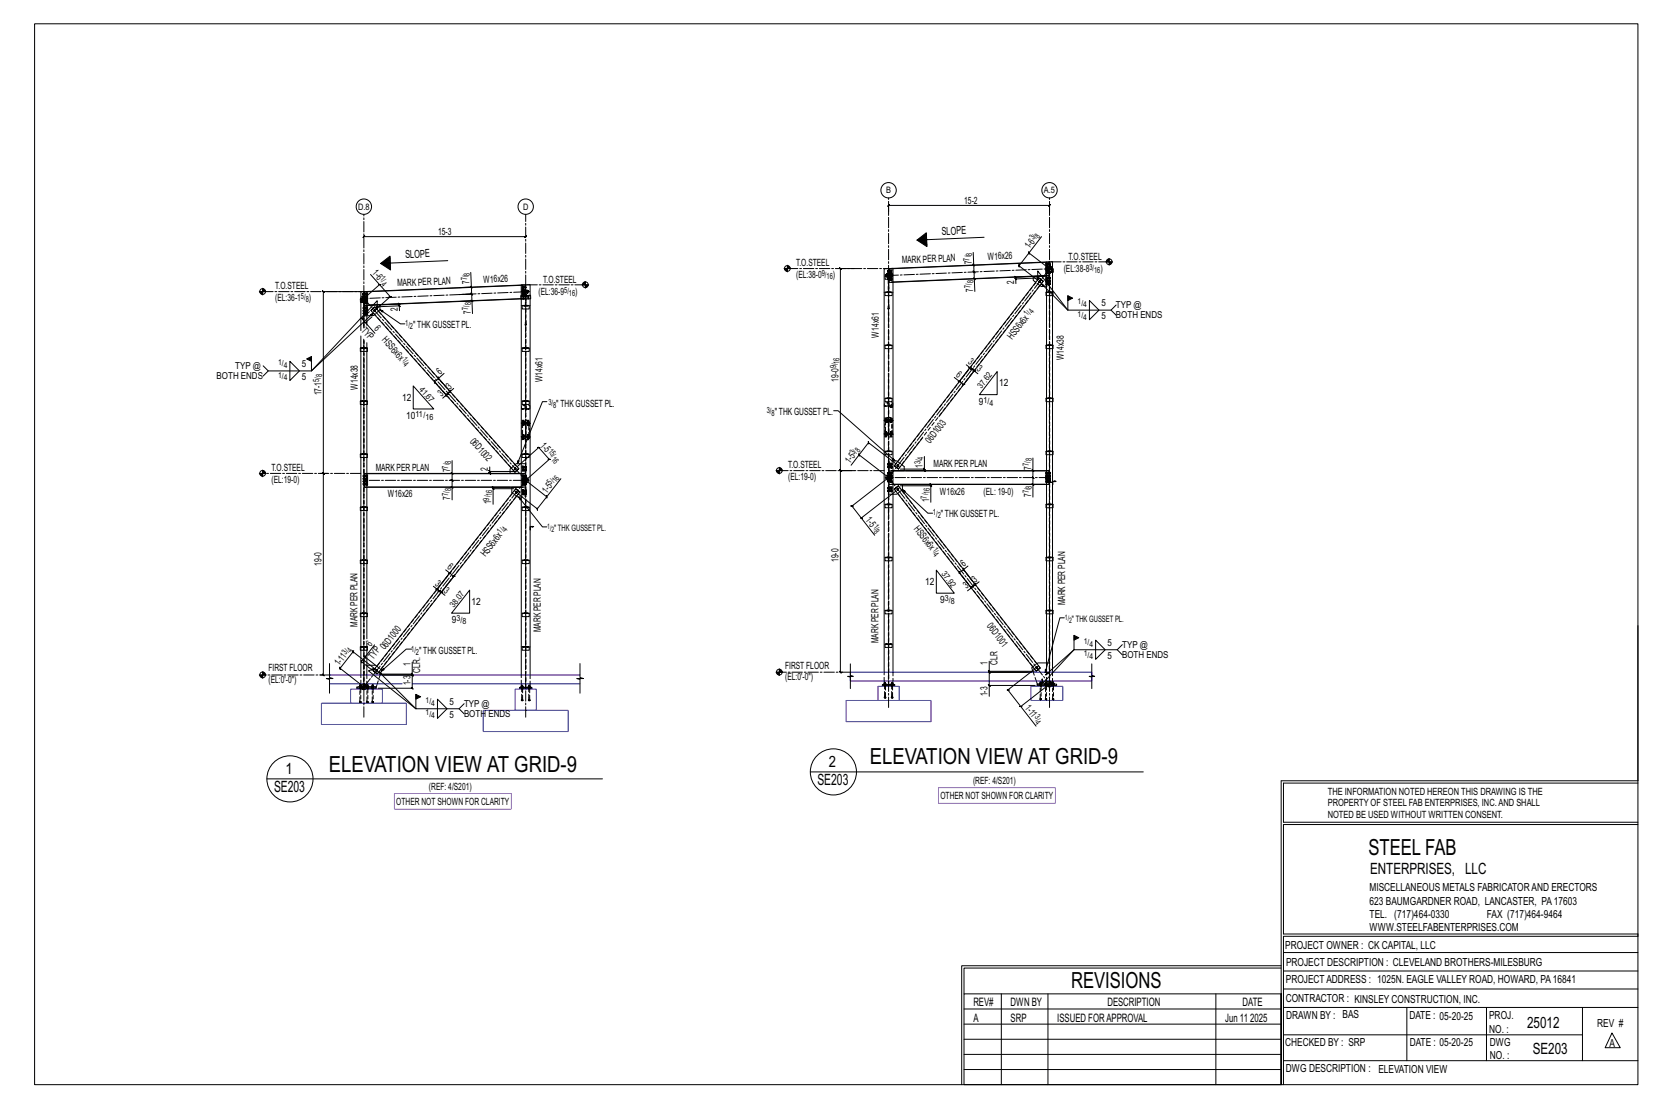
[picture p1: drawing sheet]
<svg xmlns="http://www.w3.org/2000/svg" width="914mm" height="610mm" viewBox="0 0 914 610" stroke-linecap="round" stroke-linejoin="round" font-family="sans-serif">
<g fill="none" stroke="#000" stroke-width=".55">
<path d="M19 13h883v584h-883zM489 118v-5v1l1-1h-1h89l-1 1 1-1v5M200 130v1l1-1zM200 130h89v1l1-1h-1M506 132l4-3-4 3 4 3zM510 129l-5 3 5 3M510 129l-4 3 4 3M510 130l-4 2 4 2M510 130l-3 2 3 2M510 131l-3 1 3 1M510 131l-2 1 2 1M510 132h-2h2h-1h1"/>
<path d="M510 132h.1M536 139v7v-1l1 1h-1v4v-1l1 1-1-1 1 1h-1v4v-1l1 1h-1l1 7M542 131l-37 1 5-4v8l-5-4M566 139l1 1zM566 139l-5 7v1v-1l10 8M573 130l-7 9 12 9M145 159l1 2M145 160v1M145 159v3M145 159l1 1M204 151l5 6-8 7M208 157h2z"/>
<path d="M209 157l6 6h-1h2h-1l-8 8M215 141l-5 4 5 3M215 142l-5 3 5 3M215 142l-4 3 4 3M215 143l-4 2 4 2M215 143l-3 2 3 1M215 144l-3 1 3 1M215 144l-2 1 2 1M215 144l-2 1h2h-1h1M215 145h.1M246 144l-36 1 5-4v8l-5-4M259 158l1 1z"/>
<path d="M259 150l1 8h-7M260 158v4l-1-1 1 1h-7h7l-1-1 1 1v4M287 157l-86 4M287 157l-85 4M320 157h4M322 155l-1 2M322 156v1M322 156l-1 1M322 155v4M323 157h-1M323 157l-1 1M324 157l-2 1"/>
<path d="M324 157l-1 1M432 148h3M432 148l1 1M433 148v1M433 148h.1M433 148h1M433 147l2 1M433 147l1 1M433 146l2 2M433 146v4M434 146l1 2M470 148h-7l-1-1 1 1v111h-1l1 1v-1h7"/>
<path d="M487 152h4zM488 152h.1M490 152h.1M491 152h-1M491 152v2h-4v-2M492 155l84-3h-7v2l1 1M559 153l1 1zM568 152l-9 1v-1l1 1h-1v1M571 153l-12 1v2M571 154v-5l17 22-15-15M572 155h1zM572 153l2 2z"/>
<path d="M573 157v1h3M576 148h4zM576 148v2h1M576 148h4M576 145v6M576 153v4M576 152l-84 3M576 144l-84 4M576 150v11M576 146h.1M576 147h.1M576 153h.1"/>
<path d="M576 155h.1M576 156h.1M576 149h.1M576 148l1 2M576 148l2 2M577 148v1zM577 149v1v-1M577 148l1 1M577 148h1M578 147l1 1M578 148h.1M578 146v4"/>
<path d="M578 146l1 2M579 148v1zM579 149v1v-1M579 150h-2M579 148v-4h-3v4M579 150v11M580 148v2h-1M609 144h3M610 143l-1 1M611 143l-1 1M611 143l-2 1M611 144h-1"/>
<path d="M611 142v4M611 144v1M612 144l-1 1M612 144l-1 2M612 145l-1 1M143 161h3M143 161l1 1M143 161l2 1M144 161h1M198 165h4zM198 165v2l1-1M198 164h4"/>
<path d="M199 166v16M199 165l1 1M199 164l1 2M199 165v1zM199 161h-21l-1-1 1 1v100l-1-1 1 1h2M199 166h.1M200 164v1M200 165h.1M200 163l2 1M200 163l1 1M200 164h1M200 163v3"/>
<path d="M200 178h2zM201 163l1 1M201 165v1zM201 166h-2M201 165h.1M201 166h.1M202 165h.1M202 166h.1M202 164h.1M202 162h.1M202 170h.1M202 171h.1"/>
<path d="M202 173h.1M202 163v1M202 161v6M202 169v4M202 164v-3h-3v4M202 166v13M202 165v1h-1M203 172l-4 3h-1h2h-1l2 3M204 171l2-2zM204 171l2-2 80 89-3 2zM205 174l-4 4 5 6M206 171h.1"/>
<path d="M206 171h1zM206 173v1h-4M206 171h1M207 171h.1M207 169l13-1v3M208 170v-4l-37 38 34-32M208 171h.1M209 171l11 7h3M210 168l10-1h-1l1 1v-1v1M219 168l1 1zM253 166h7v7M259 165l1 1z"/>
<path d="M287 163h5zM287 163v2h1M287 164l-85 4M287 165l-85 3h7v3h-1M287 165v207M287 168h4zM287 168v2h4v-2M288 163v1zM288 164v1v-1M288 163h.1M289 163h.1M291 163v1z"/>
<path d="M291 164v1v-1M292 163v-6h-5v6M292 165v207M292 163v2h-4M487 161h4zM487 161v2h4v-2M576 161h4zM576 161v2h4v-2M576 163v27M579 163v27M588 163v8h24l2-3M600 165l5 6-5 5z"/>
<path d="M612 171l2 3M160 199l5 5-5 6zM171 196v8h-23l-3-3M198 192h4zM198 192v2h4v-2M199 185v7M199 194v27M202 189v3M202 194v27M287 192h4zM287 192v2h4v-2M487 190h4z"/>
<path d="M487 190v2h4v-2M576 190h4zM576 190v2h4v-2M576 192v27M579 192v27M148 204l-3 3M227 213l12 12h-12zM241 208l-2 2v1v-1l7 8M241 208v1zM244 206l-3 2 7 8M250 214l-2 2v-1v1l-1 1v-1v1v-1v1l-1 1v-1v1l-2 1M487 219h4z"/>
<path d="M487 219v2h4v-2M527 210h2zM532 201l2 1-1 1 2-1h-1l1 1h-1h2h-2h2h-1l1 1h1h-1l2 2M534 202l-6 8-3-2M536 204l-6 8h1h-1l-2-2M549 205v12h-10zM576 219h4zM576 219v2h4v-2M198 221h4zM198 221v2h4v-2M199 223v27M202 223v27"/>
<path d="M287 221h4zM287 221v2h4v-2M301 221h-2l-14 34M459 226h2l32 28M517 229l57-74-2-2-80 103M576 221v27M579 221v27M145 260l1 1M145 259l1 2M145 260v1M145 259v4M145 259l1 1"/>
<path d="M198 250h4zM198 250v2h4v-2M199 252v27M202 252v27M249 254v7h-1M269 259l1 1zM270 257v3h13M270 260v1l-1-1 1 1h10M281 258v3h6h-85M283 258h.1M283 260l3-2zM283 258h1"/>
<path d="M284 258h.1M284 258h-1M287 255h-3v1M287 250h4zM287 250v2h4v-2M296 246h1zM296 246l-11 11M297 246l5 7h1h-1l-12 11M427 259h4M427 259l2 2M428 259l1 2M428 259l1 1"/>
<path d="M429 259v1M429 259h.1M429 258l1 1M429 258l2 1M429 257v4M464 259h-2l1 1v-1v111h-1l1 1v-1h1M469 256l4-6 16 13M473 250v1zM473 250l5-6v-1v1l15 11M487 248l4 1zM487 249v1h4v-1M492 254h2"/>
<path d="M492 259h84M492 256l3 2zM493 257l1 1M494 256h1zM496 256l2 1v2h-6h84M508 241l-13 17M508 258l1 1zM509 251v7h-13M509 258v1h-1l1 1v-1h-10M569 252v7h-1l1 1v-1v4l-1-1 1 1-1-1 1 1v4l-1-1 1 1v7M576 248l4 1zM576 249v1h4v-1"/>
<path d="M576 250v28M579 250v28M143 261h3M143 261l1 1M143 261l2 1M144 261h1M176 261h2l-1-1 1 1v111l-1-1 1 1h-2M198 279h4zM198 279v2h4v-2M202 267h.1M202 266v1M202 265h.1"/>
<path d="M202 264h.1M202 263h.1M202 262h.1M202 268h85h-5v3M202 262v5M202 261h85M202 268h85M202 266h.1M202 263v1M248 268h1v7M248 268l1 1zM248 260l1 1z"/>
<path d="M249 261v4l-1-1 1 1h-1h1l-1-1 1 1v3M271 269l1 1zM281 268h-10l1 1-1-1v1M283 269h-12v9M284 269l-79 100 3 2 78-100M285 271h.1M284 269l2 2zM284 269l2 2M284 273l3 1M285 272l11 8v1v-1l5-6M286 274l13 16h2M286 271h.1"/>
<path d="M287 279h4zM287 279v2h4v-2M288 265h3M288 265l1 1M289 265h.1M289 263l2 2M289 264l1 1M289 263v3M290 263l1 1M301 273v1zM309 264l-8 10-12-9M487 278h4z"/>
<path d="M487 278v2h4v-2M487 263h4M488 263l1 1M489 263h.1M489 263l-20 16h-1h2h-1l5 6M489 262l1 1M489 261l2 2M489 263h1M489 261v4M492 267h84M492 269l3-1zM492 269h.1"/>
<path d="M493 270l-19 15 8 10M494 270h.1M494 269v1zM494 272h-2M494 269h.1M494 269v1M494 268l-1 1M495 270h-1M495 270h.1M495 268h.1M495 268l78 100-3 2-78-101M496 268h16v9"/>
<path d="M497 270l14 13h2M498 267h14v-1l1 1h-1v1M512 267l1 1zM576 278h4zM576 278v2h4v-2M576 261h.1M576 264h.1M576 265h.1M576 263h.1M576 262h.1M576 260v6M576 267h-84h5l-1 3"/>
<path d="M576 280v27M576 263v1M579 265h2h-1v2zM579 280v27M199 281v27M202 281v27M292 290h2h-2v2zM473 285h2zM198 308l4 1zM198 309v1h4v-1M199 310v28M202 310v28"/>
<path d="M245 314l3 2-7 8M247 316l1-1zM248 316l2 1h-1h2h-1l-7 9M287 308l4 1zM287 309v1h4v-1M487 307h4zM487 307v2h4v-2M515 314l10 13h-10zM530 314l-2 1v1v-1l7 9M531 313l-1 1zM533 312l-3 2 7 8M576 307h4z"/>
<path d="M576 307v2h4v-2M576 309v27M579 309v27M198 338h4zM198 338v2h4v-2M199 340v16M202 340v12M239 323l2 1-1 1 1-1 1 1h-1h1h-1h1l1 1h-1h2h-1l2 2M259 325v13h-10zM287 338h4zM287 338v2h4v-2M487 336h4z"/>
<path d="M487 336v2h4v-2M539 320l-2 2v-1v2v-1l-1 1v-1v2v-2v2v-1l-1 1v-1v1l-2 1M576 336h4zM576 336v2h4v-2M576 338v32M579 338v32M194 358v2zM194 359l-7 9v-1v2v-1l13 10M195 358l-1 1 13 10M198 356h4zM198 356v2h4v-2M199 358v14"/>
<path d="M202 354v2M202 358v3M206 355l-5 7 6 4M227 357h-3l-14 13M287 356h4zM287 356v2h4v-2M487 355h4zM487 355v2h4v-2M586 340h-3l-8 30M591 350v8h24l3-3M603 353l5 5-5 5zM615 358l3 3"/>
<path d="M902 345v85h-197M143 372h3M143 372l1 1M143 372l2 1M144 372h1M145 371l1 1M145 371v1M145 370l1 2M145 370v4M145 370l1 1M181 365v8l2 1h-3h1v8M196 378h11v1h-11z"/>
<path d="M196 379h11M198 378h.1M198 378l1-1-1 1M198 379h.1M198 378h1M198 378h4M199 378h.1M199 379h.1M199 378h-1h1M199 377v1h3v-1M199 379l1 1M199 378l1 2"/>
<path d="M199 378l1 1M200 378v1M200 377l1 1M200 378h1M200 377l2 1M200 376v4M201 377l1 1M201 361v2zM201 362l-2 2v1v-1l6 5M202 378h1h-1M202 366h5v1M202 378h.1"/>
<path d="M202 361v11M202 379h.1M202 378h1zM202 378v-1l1 1M203 378h.1M203 379h.1M203 378h1M204 378h2zM205 378v-1v1M205 378h.1M205 379h.1M205 378h1z"/>
<path d="M205 369l3 2zM206 368l-3 1 26 21-20-20M207 369h.1M208 369h.1M208 377l-1 1h-1M210 369l-1 3M226 371l1 1zM227 365v6h-18M227 371v1l-1-1 1 1h-17h17l-1-1 1 1v7l-1-1 1 1h-19M286 379h7h-7zM286 379h7M287 377v2h5v-2"/>
<path d="M287 378v1M287 379h.1M288 379h.1M291 379h.1M292 379h.1M292 378v1M319 365v8l2 1h-3h1v8M427 370h4M427 370l2 2M428 370l1 2M428 370l1 1M429 370v1"/>
<path d="M429 369l1 1M429 369l2 1M429 370h.1M429 368v4M468 366v6h2h-3l1 1v6M486 377h7h-7zM486 377h7M487 375v2h5v-2M487 370v-222h5v222M487 377h.1M487 378h.1M491 378h.1"/>
<path d="M492 377h.1M544 377l1 1zM544 369l1 1zM545 364v6h24M545 370h-1l1 1v-1h23M566 370h-21h-1l1 1v-1v7M569 367l-1 1 1 2M570 368l-15 12h-1h2h-1l7 9M570 377h-25v6M570 370l3-2zM570 367l1 1zM570 375l1 2h1"/>
<path d="M571 377h11h-11zM571 377h11M572 376l2 1zM573 376h.1M573 378h.1M574 377h1M575 376h1zM576 376h.1M576 378h.1M576 372l15-14-17 18v-2M576 376l-1 1h1l2 1M576 377h4"/>
<path d="M576 375v2h3v-2M576 365h-5M576 377l1 1M577 377l1 1M577 377h1M578 377l-16 12 8 11M578 376l1 1M578 375l1 2M578 376v1M578 375v4M578 375l1 1M579 376h1l-1 1"/>
<path d="M579 376h1M579 376h.1M579 378h.1M580 376h.1M580 376h-1h1M580 378h.1M601 366v6h2h-3l1 1v6M229 382v8h24l3-3M241 385l5 5-5 6zM253 390l3 3M561 389h2zM147 429h185"/>
<path d="M446 425h183M705 430v167v-50M902 431h-195v22h195M902 454h-195v60h195v2h-195v81M705 533h-174v14M705 532h-176v65M707 535h195M707 525h195M531 547h174v50h-174zM531 556h174M551 547v50M577 547v50"/>
<path d="M669 547v50M707 555h195M707 545h195M774 555v29M818 555v29M871 555v29M531 572h174M531 564h174M707 570h164M887 569l5 8h-8zM531 589h174M531 581h174"/>
<path d="M707 584h195"/>
<circle cx="200" cy="114" r="4"/>
<circle cx="289" cy="114" r="4"/>
<circle cx="489" cy="105" r="4"/>
<circle cx="578" cy="105" r="4"/>
<circle cx="322" cy="157" r="1.6"/>
<circle cx="433" cy="148" r="1.6"/>
<circle cx="572" cy="155" r=".4"/>
<circle cx="572" cy="155" r=".2"/>
<circle cx="578" cy="148" r="1.6"/>
<circle cx="611" cy="144" r="1.6"/>
<circle cx="145" cy="161" r="1.6"/>
<circle cx="200" cy="164" r="1.6"/>
<circle cx="429" cy="259" r="1.6"/>
<circle cx="494" cy="256" r=".4"/>
<circle cx="494" cy="256" r=".2"/>
<circle cx="145" cy="261" r="1.6"/>
<circle cx="284" cy="271" r=".4"/>
<circle cx="284" cy="271" r=".2"/>
<circle cx="289" cy="264" r="1.6"/>
<circle cx="489" cy="263" r="1.6"/>
<circle cx="145" cy="372" r="1.6"/>
<circle cx="200" cy="378" r="1.6"/>
<circle cx="429" cy="370" r="1.6"/>
<circle cx="571" cy="368" r=".4"/>
<circle cx="571" cy="368" r=".2"/>
<circle cx="578" cy="377" r="1.6"/>
<circle cx="160" cy="429" r="13"/>
<circle cx="459" cy="425" r="13"/>
</g>
<path d="M181 377h40M181 372h138M193 379h18v8h-18zM227 377h92M284 379h11v12h-11zM468 370h133v5h-133zM483 378h12v8h-12zM568 378h17v8h-17zM177 387h47v12h-47zM266 391h47v12h-47zM466 386h47v11h-47z" fill="none" stroke="#00f" stroke-width=".55"/>
<g fill="none" stroke="#000" stroke-width=".55" stroke-dasharray="2 1.4">
<path d="M287 157h2h-2M288 158h.1M288 160h.1M288 158v1M288 159h.1M288 159v1M288 159v-1M288 160h1M289 160h.1M289 158h.1M289 157v6M289 157v64"/>
<path d="M289 158v5M290 160h.1M290 160h1M291 160h.1M487 151l5 1zM488 151h.1M488 152v-1M488 152h.1M488 151v1M488 153v-1M488 152h1M488 151h1"/>
<path d="M489 152h-1M489 152h.1M489 151h.1M489 150h.1M489 149h.1M489 153h.1M489 154h.1M489 153v-1M489 151v-1M489 150v-1M489 154v-2M489 159v-5"/>
<path d="M489 148v72M489 154v-1M489 153v1M489 149v3M489 149v1M489 152v2M489 154v5M489 149h2v5h-2M489 149v1v-1M489 149h1M489 150v1M489 150l1 1z"/>
<path d="M489 149l1 1zM490 152v-4M490 152h.1M490 154v-2M490 155v-1M490 154h-1M490 151h.1M490 154l-1-1M490 152h-1M490 149v1zM490 154h.1M490 152v-1"/>
<path d="M490 151v1M490 149h.1M490 153v-1M490 153h.1M490 150h.1M490 154v-1M490 152v1M490 154h1M490 151h1M490 149l1 1M490 149h1M490 152h1"/>
<path d="M490 153h1M491 152h.1M491 154h-1M491 154h.1M491 151h.1M491 150h.1M491 150v-1M491 149h.1M491 153h.1M491 152h-1M491 151h-1M491 153v1"/>
<path d="M491 153v-1M492 155l-2 1 2-1M492 148h-2h2M570 156h.1M572 155h.1M572 158h.1M572 155h1M573 157l-3-2M573 155h.1M574 155l-79 103M576 145h2M576 153h2"/>
<path d="M576 150h.1M576 146v-1M576 147h.1M576 149h.1M576 153h.1M576 155h.1M576 156h.1M576 152h1h-1M576 148h.1M576 149v-1M576 150v-1M576 146h.1"/>
<path d="M576 153v1M576 155v-1M576 148v1M576 154v-1M576 154h.1M576 156v1M576 150h1M576 145h.1M576 154h1M576 153h1M576 155h1M576 156h1"/>
<path d="M576 148h1M576 145v1M576 157h.1M576 146h1M576 147h1M576 149h1M576 145h1M576 157h1M577 146h-1M577 146h.1M577 145v1M577 145h.1"/>
<path d="M577 147h.1M577 149h.1M577 148v1M577 148h.1M577 150h.1M577 153h.1M577 155h.1M577 154h.1M577 156h.1M577 150h-1M577 148l-1 1M577 157v-1"/>
<path d="M577 154v-1M577 154v1M577 149v-1M577 153v1zM577 154v1zM577 156v1zM577 144h-1M577 144v4M577 152v6h-1M577 148v2M577 150v2M577 153l1 1z"/>
<path d="M577 154l1 1zM577 156l1 1zM577 151h.1M578 146v-1M578 145v1M578 146h.1M578 147h.1M578 148h.1M578 149h.1M578 150h.1M578 153h.1M578 155h.1"/>
<path d="M578 156h.1M578 151h-2v-6M578 149v-4v4M578 157h-2v-4M578 153v4zM578 149v2v-2M578 150v1M578 149v-1M578 148v1M578 145h.1M578 144v46M578 154h.1"/>
<path d="M578 145v3zM578 154v1M578 155v-1M579 149h.1M579 150h.1M579 148h.1M579 148v1M579 149v1M199 165h.1M199 166v-1M199 166h.1M200 165h.1"/>
<path d="M200 164h.1M200 163h.1M200 162h.1M200 167h.1M200 166h.1M200 173h.1M200 172h.1M200 171h.1M200 170h.1M200 169h.1M200 165h1M200 164v-1"/>
<path d="M200 161v20M200 167v-1M200 173v-1M200 170v-1M200 166h1M200 165v-4l1 4M200 162v-1M200 164v-2M200 169l1 4zM201 165h.1M200 163l1 1M200 163h1"/>
<path d="M200 162h1M200 172l1 1M200 172h1M200 171h1M200 170h1M200 169l1 1M200 169h1M201 165h-1M201 164h-1l1-1M201 162h-1h1M201 166h.1M201 167v-1"/>
<path d="M201 173v-1M201 171h.1M201 170v-1M201 161h1v6M201 165v2l-1-2M201 169h1v4M201 163h-1M201 162h-1M201 172h-1M201 171h-1M201 170h-1M201 167h-1"/>
<path d="M201 167h.1M201 164h-1M201 164h.1M201 163h.1M201 162h.1M201 173h-1M201 173h.1M201 172h.1M201 170h.1M201 163v1M201 163v1zM201 161h.1"/>
<path d="M201 166v1M201 172v1M201 172v1zM201 169v1M201 169h.1M201 169v1zM201 168h.1M201 168v-2M201 166v-1M201 165v-4M201 166v1v-1M201 166h1"/>
<path d="M201 164v-1M201 163h1M201 162h1M201 165h1M201 167h1M201 164h1M201 170h1M201 169h1M201 171h1M201 173h1M201 172h1M202 165h.1"/>
<path d="M202 167h.1M202 166h.1M202 163v1M202 164h.1M202 163h.1M202 162h.1M202 169v1M202 170h.1M202 169h.1M202 171h.1M202 172v1M202 173h.1"/>
<path d="M202 172h.1M202 167l-1-1M202 166v1M202 165h-1M202 164v-1M202 173v-1M202 167v-1M202 161h-1M202 168h-1h1M202 167h-1M202 174h-1v-6h1M202 173h-1"/>
<path d="M202 164v1M202 165v1M206 171h.1M206 171h1M206 169l79 89M206 173h.1M208 171l-2 2M208 171h.1M209 171l-1 1M287 164h1M287 160l5 1zM287 165v-2"/>
<path d="M287 163v-5h2M288 161h.1M288 163h.1M288 162h.1M288 162v1M288 161v1M288 165h.1M288 164h1l-1 1M288 165h-1M288 163h-1M288 162v-1M288 161v-1"/>
<path d="M288 160v1M288 162h1M289 160l-1 1M289 162v-1M289 161h.1M289 161v-1M289 168h.1M289 160v1M289 163h.1M289 163v1M289 162v1M289 162h.1"/>
<path d="M289 163h-1M289 163v-5v5M289 179h1M289 177l1 2zM289 179h.1M289 163v-2M289 168v-5M289 163v-1M289 163l1-1M290 161v2M290 163h.1M290 165l-1 3"/>
<path d="M290 163v2M290 179h-1M290 162h.1M290 163h-1M290 163v-1M290 168h.1M290 161v-1M290 161l1 1zM290 161h.1M290 160v1M290 161h1M290 160l1 1"/>
<path d="M291 161h-1M291 160v1M291 161h.1M291 161v-1M291 163h.1M291 165h.1M292 163v2M488 161h.1M489 161h.1M489 170h.1M489 168v3zM490 161h.1"/>
<path d="M576 161h.1M576 163v-2M577 161h.1M578 161h.1M579 161h.1M579 161v2M199 192h.1M199 194v-2M199 192h1M200 192h-1M200 192h.1M200 187v34"/>
<path d="M200 181v-20M201 192h.1M202 192h.1M202 192v2M289 192h.1M290 192h.1M488 190h.1M489 190h.1M490 190h.1M576 190h.1M576 192v-2M577 190h.1"/>
<path d="M578 190v187M578 190h.1M579 190h.1M579 190v2M488 219h.1M489 219h.1M489 220v157M490 219h.1M576 219h.1M576 220v-1M577 219h.1M578 219h.1"/>
<path d="M579 219h.1M579 219v1M579 220v1M199 221h.1M199 223v-2M199 221h1M200 221h-1M200 221h.1M200 221v131M201 221h.1M202 221h.1M202 221v2"/>
<path d="M287 233h2zM287 223h2v2h-2zM287 231h4v11h-4zM288 225h.1M288 233l1 1v6h-1zM288 233h3zM288 240h.1M288 232h.1M288 234h.1M288 239v1M288 239h.1M288 232v1"/>
<path d="M288 233h.1M288 233v-1M289 221h.1M289 233h.1M289 233h-1M289 225h-2M289 221v158M289 234v6zM289 234v-1M289 234h.1M289 240h.1M289 233v1"/>
<path d="M289 234l2-1v7h-2zM290 233h-1M290 233h.1M290 223h2v2h-2zM290 233h2zM290 233h-1h1M290 221h.1M290 240h.1M290 234h.1M290 232h.1M291 240h.1M291 234h.1"/>
<path d="M291 232h.1M291 239v1M291 239h.1M291 232v1M291 233h.1M291 233v-1M291 225h.1M291 233h-2M292 225h-2M487 231l2 1zM487 239h2zM487 222h2v2h-2z"/>
<path d="M487 230h4v11h-4zM487 224h.1M487 224h1M487 232h2v6v1h-2zM487 239h4zM487 231l4 1zM487 238h.1M487 240h.1M487 231h.1M487 232h.1M488 238h.1M488 240h.1"/>
<path d="M488 231h.1M488 232h.1M488 224h.1M488 224h-1M488 230h.1M488 233h.1M488 238v1M488 239h.1M488 230v1M488 232v1M488 239v-1M488 231v-1"/>
<path d="M488 233v-1M488 232v-1M488 231v1M488 232h1M488 231h1M489 231h.1M489 232h.1M489 231v1M489 239h.1M489 239h-2M489 232h-2M489 224h-2"/>
<path d="M489 239v-1M489 232v6zM489 238h.1M489 238v1M489 239h1M490 222h1v2h-1zM490 232h-1M490 231h.1M490 232h1v7l-2-1v-6zM490 231l2 1zM490 232h-1l1-1M490 239h2z"/>
<path d="M490 239h-1h1M490 232v-1M490 232v1zM490 232h.1M490 231v1M490 240h.1M490 238h.1M490 233h.1M490 230h.1M490 240h1M490 238v1M490 239h1"/>
<path d="M490 238h1M490 232v1M490 233h1M490 232h1M490 230v1M490 231h1M490 230h1M490 239v-1M490 233v-1M490 231v-1M490 239h.1M490 224h.1"/>
<path d="M491 224h.1M491 240h.1M491 238h.1M491 239h.1M491 232v1M491 233h.1M491 233v-1M491 232h.1M491 230v1M491 231h.1M491 230h.1M491 224v-1"/>
<path d="M491 239v-1M491 231v-1M491 223h.1M491 239h-2M491 232h-2M491 224h-1M576 221v-1M199 250h.1M199 252v-2M199 250h1M200 250h-1M200 250h.1"/>
<path d="M201 250h.1M202 250h.1M202 250v2M281 258h.1M281 258l2-2M283 258h.1M283 258h1M283 256h.1M283 256h1M283 260l-79-89M284 258h-1M284 258h.1"/>
<path d="M287 255h2v2M287 240l2 1zM288 259h.1M288 257h.1M288 240h3M288 240l3 1zM288 241h.1M288 242h.1M288 258v1M288 258h.1M288 257v1M288 241v1"/>
<path d="M288 240v-1M288 242v-1M288 258v-1M289 250h.1M289 257h.1M289 259h.1M289 257v1zM289 258v1zM289 240v1M289 257v4M289 259h-2v-2h2M289 257v2z"/>
<path d="M289 240h1M289 258h.1M290 257h-1M290 258h.1M290 257h.1M290 258l-1 1M290 259h.1M290 258v1M290 258l-1-1M290 258v-1M290 259h-1M290 240l2 1z"/>
<path d="M290 241h-1l1-1M290 250h.1M290 241h.1M290 242h.1M291 241h.1M291 242h.1M291 241v1M291 242v-1M291 240v-1M488 249v-1M488 249h.1M488 248v1"/>
<path d="M489 248v1M489 257h.1M489 256h.1M489 258h.1M489 255h.1M489 258v-1M489 256v-1M489 260v6zM489 255v3zM489 260h2v6h-2M489 255h2v3h-2M489 257l1 1z"/>
<path d="M489 255v1M489 255l1 1zM490 256v-2h2M490 259v-3M490 249v-1M490 257h.1M490 256h.1M490 249h.1M490 248v1M490 257v1M490 256v-1M490 255v1"/>
<path d="M490 255h.1M490 258h1M490 257h1M490 256h1M490 255h1M490 258h.1M491 257h.1M491 256h.1M491 258h.1M491 255h.1M491 258v-1M491 256v-1"/>
<path d="M491 255v1M492 259h-2h2M492 257l80-104M493 257l-1-1M494 256h.1M494 254h.1M494 254l2 2M494 257h.1M494 257v-1M494 256h1M494 257l1-1M495 256h.1"/>
<path d="M495 258h-1M495 258h.1M496 256h.1M576 259h1h-1M576 249v-1M576 249h.1M576 250v-1M577 249v-1M577 249h.1M577 248v1M577 259v3M578 249v-1"/>
<path d="M578 249h.1M579 248v1M579 249h.1M579 249v1M199 279h.1M199 280v-1M199 279h1M200 279h-1M200 279h.1M200 267h.1M200 266h.1M200 265h.1"/>
<path d="M200 264h.1M200 263h.1M200 262h.1M200 267v-1M200 264v-1M200 263v-1M200 262l1 5zM200 266l1 1M200 266h1M200 265h1M200 264h1M200 263h1"/>
<path d="M200 262h1M201 267v-1M201 265h.1M201 264v-1M201 262h.1M201 262h1v5M201 266h-1M201 265h-1M201 263h-1M201 262h-1M201 267h-1M201 267h.1"/>
<path d="M201 266h.1M201 264h-1M201 264h.1M201 263v1M201 266v1M201 266v1zM201 263h.1M201 263v1zM201 262v1zM201 267v-6M201 268v-1M201 279h.1"/>
<path d="M202 267h.1M202 265h.1M202 264h.1M202 262h.1M202 266v1M202 266h.1M202 263v1M202 263h.1M202 262v1M202 263v-1M202 267v-1M202 264v-1"/>
<path d="M202 261h-1h1M202 268h-1h1M202 279h.1M202 279v1M202 280v1M202 267h-1M282 272h.1M284 271h.1M284 269h.1M284 271v1M284 273h.1M284 272h.1"/>
<path d="M284 272v-1M284 273l-2-2M284 271h1M285 271h.1M286 271h.1M286 271l-78 100M287 261h2h-2M287 268h2h-2M288 262h.1M288 264h.1M288 265h.1M288 267h.1"/>
<path d="M288 270h.1M288 272h.1M288 263h.1M288 266h.1M288 270v1M288 271h.1M288 272v-1M288 271v1M288 263v1M288 266v1M288 267v-1M288 271v-1"/>
<path d="M289 279h.1M289 262h.1M289 264v-1M289 265h.1M289 267v-1M289 270h.1M289 272h.1M289 262v1zM289 263v1M289 263h.1M289 263v1zM289 264h.1"/>
<path d="M289 266v1M289 266h.1M289 266v1zM289 267h.1M289 270v1zM289 271v1zM289 262v6M289 261v1M289 272v2h-2M289 268v4M289 267h-2v-6h2M289 261v6z"/>
<path d="M289 272h-2v-2h2M289 270v2zM289 271h.1M290 262h-1M290 262h.1M290 263h-1M290 264h.1M290 263h.1M290 265h-1M290 265h.1M290 266h-1M290 267h.1"/>
<path d="M290 266h.1M290 270h-1M290 271h.1M290 270h.1M290 271l-1 1M290 272h.1M290 271v1M290 264h-1M290 264v-1M290 267h-1M290 267v-1M290 271l-1-1"/>
<path d="M290 271v-1M290 272h-1M290 279h.1M488 278h.1M489 278h.1M489 265h.1M489 264h.1M489 263h.1M489 262h.1M489 261h.1M489 260h.1M489 270h.1"/>
<path d="M489 269h.1M489 271h.1M489 268h.1M489 264v-1M489 261v-1M489 263v1M489 260v1M489 271v-1M489 269v-1M489 268v3zM489 268h2v3h-2M489 265h1z"/>
<path d="M489 263l1 1zM489 262h1zM489 260l1 1zM489 270l1 1zM489 268v1M489 268l1 1zM490 263v-4M490 267v-4M490 271v-4M490 278h.1M490 265h.1M490 263h.1"/>
<path d="M490 262h.1M490 260h.1M490 270h.1M490 269h.1M490 263v1zM490 260v1zM490 264h.1M490 261h.1M490 265h1M490 263v1M490 263h1M490 262h1"/>
<path d="M490 260v1M490 260h1M490 268v1M490 268h1M490 270v1M490 271h.1M490 270h1M490 264h1M490 261h1M490 269h1M490 271h1M490 268h.1"/>
<path d="M491 265h.1M491 263v1M491 264h.1M491 263h.1M491 262h.1M491 260v1M491 261h.1M491 260h.1M491 269h.1M491 270h.1M491 268h.1M491 268v1"/>
<path d="M491 271h.1M491 271v-1M491 264v-1M492 267h-2h2M492 272h-2v-1M492 269h.1M492 269h1M494 270h.1M494 269v1M494 269h.1M494 270h1M494 272h.1"/>
<path d="M494 270v-1M494 269l1 1M494 268h1M494 269h1M495 270v-1M495 268l78 100M495 269v1M495 268h.1M496 270l-2 2M496 270h.1M497 270h-1M576 261h.1"/>
<path d="M576 262h.1M576 264h.1M576 265h.1M576 260v1M576 263h.1M576 260h.1M576 264v-1M576 267h1h-1M576 260h2M576 278h.1M576 280v-2M576 263v1"/>
<path d="M576 261h1M576 260l1 1M576 260h1M576 262h1M576 264h1M576 263h1M576 265h1M577 261h.1M577 262h.1M577 264v-1M577 265h.1M577 260h.1"/>
<path d="M577 263h.1M577 264h.1M577 260v1M577 263v1M577 278h.1M577 261v-1M577 260v1zM577 263v1zM577 262v5M577 260l1 1zM577 262h1zM577 263l1 1z"/>
<path d="M577 265h1zM578 260h.1M578 261h.1M578 262h.1M578 263h.1M578 265h.1M578 266h-2v-6M578 260v6zM578 264h.1M578 260v1M578 261v-1M578 264v-1"/>
<path d="M578 265l1 1zM578 266v-1M578 278h.1M579 278h.1M579 278v2M580 265h.1M581 265h.1M199 281v-1M293 290h.1M199 309v-1M199 309h.1M199 310v-1"/>
<path d="M199 309l1-1M200 309h-1M200 309h.1M200 308v1M201 309v-1M201 309h.1M201 308v1M202 308v1M202 309h.1M202 309v1M289 309v-1M289 309h.1"/>
<path d="M289 308v1M290 309v-1M290 309h.1M290 308v1M488 307h.1M489 307h.1M490 307h.1M576 307h.1M576 309v-2M577 307h.1M578 307h.1M579 307h.1"/>
<path d="M579 307v2M199 338h.1M199 340v-2M199 338h1M200 338h-1M200 338h.1M201 338h.1M202 338h.1M202 338v2M289 338h.1M290 338h.1M488 336h.1"/>
<path d="M489 336h.1M490 336h.1M576 336h.1M576 338v-2M577 336h.1M578 336h.1M579 336h.1M579 336v2M199 356h.1M199 358v-2M200 353v25M200 352v-165"/>
<path d="M201 356h.1M202 356h.1M202 356v2M288 356h.1M290 356h.1M291 356h.1M488 355h.1M490 355h.1M198 379v-1M198 378h.1M198 379h.1M198 378v-1"/>
<path d="M198 377l1 1M198 378v1zM198 378h1M198 378l1 1M198 379h1M199 378l-1 1M199 378h.1M199 378h-1M199 379h-1M199 379h.1M199 379v8M199 378v1"/>
<path d="M199 377v-5M200 378v-25M200 372v-6h2M201 378l-1-1M202 378h.1M202 379v-1M202 378h1M202 372v5M202 378h-1M202 379h.1M202 379h1M202 378v-1"/>
<path d="M202 377l1 1M202 378v1zM202 378v1M203 379l-1 8M203 378v1M203 378h.1M203 379h.1M203 379h-1M203 378h-1M203 378l-1 1M205 379v-1M205 378h.1"/>
<path d="M205 379h.1M205 378v-1M205 377v1M205 378v1zM205 378v1M205 379v8M205 378h1M206 369l78-100M206 378l-1 1M206 378h.1M206 378v1M207 369h.1"/>
<path d="M207 369v1M207 370v-1M207 370l1-1M207 367l3 2M207 369h1M207 367h1M208 369h.1M208 369h-1M209 372l-1 5M210 369h.1M287 377v-5M287 378h1l-1 1"/>
<path d="M287 379v-1M287 378h.1M287 379h.1M287 379h1M287 379v-2M287 377h1v1M287 378h1zM287 378l1 1M287 378h1M288 379h-1M288 379h.1M288 378l-1 1"/>
<path d="M288 378h.1M288 378v1M288 379v5M289 379v-222M291 378h.1M291 379h.1M291 379h1M291 379v-2M291 379v-1M291 377h1v1M291 378h1zM291 378l1 1"/>
<path d="M291 378v1M291 378h1M292 379h.1M292 379h-1M292 378l-1 1M292 378h.1M292 378v1M292 379v5M292 372v5M292 379h-1l1-1M487 375v-5M487 377h1h-1"/>
<path d="M487 377h.1M487 376h.1M487 377h1M487 377v-1M487 378v-1M487 378h.1M487 376v1M487 376v1zM487 377v1M487 378v5M488 377h.1M488 377h-1"/>
<path d="M489 377v-229M491 376h.1M491 377h.1M491 377v-1M491 378v-1M491 378h.1M491 376v1M491 376v1zM491 377v1M491 378v5M492 377h.1M492 370v5"/>
<path d="M492 377h-2h2M568 367h.1M569 367l2-1M570 368h.1M570 367h.1M570 369l-78-100M570 375l-1-5M570 368h1M571 367h.1M571 368h.1M571 367l-1 1M571 368v-1"/>
<path d="M571 365h.1M571 367v1M571 366v-1M572 377h1M572 377h.1M573 377h.1M573 376h.1M573 378v-2M573 378h.1M573 378v-1M573 377v-1M573 376v1"/>
<path d="M573 377h-1M573 377v1M573 378v7M573 376v2M575 377l1-1M575 377h1M575 377h.1M576 377h.1M576 376h.1M576 378v-1M576 378v-2M576 378h.1"/>
<path d="M576 377h-1M576 377v-1M576 377v1M576 376v1M576 378v7M576 376v2M576 376l1 1M576 375v-5M576 365h2v5M578 375v1l-2 1M578 377v-233M579 377h.1"/>
<path d="M579 377h1M579 376h.1M579 377v-1M579 376h1v1M579 370v5M579 378v-1M579 378v-2M579 378h.1M579 378l1-1M579 376h1M580 376h.1M580 377h.1"/>
<path d="M580 377v-1M580 377h-1M580 378l-1-1M580 378h.1M580 377v1M580 376v1M580 378v7M580 376v2M198 387v-1M198 386v-7M198 386l1 1zM198 386v1"/>
<path d="M199 386v1M199 387h-1v-1M202 387v-1M202 386v-7M202 386l1 1zM202 386v1M203 386v1M205 387v-1M205 386v-7M205 386l1 1zM205 386v1M287 386v-1"/>
<path d="M287 384v-5M287 385l1 1zM287 385v1M288 385v1M288 386h-1v-2M288 384v2M288 386h.1M291 386v-1M291 384v-5M291 385l1 1zM291 385v1M292 385v1"/>
<path d="M292 386h-1v-2M292 384v2M292 386h.1M487 384h.1M487 383v-5M487 384h1M487 384v-1M487 383v1M488 384h-1M491 384h.1M491 383v-5M491 384h1"/>
<path d="M491 384v-1M491 383v1M492 384h-1M573 385h.1M573 384v-6M573 385v-1M576 385h.1M576 384v-6M576 385v-1M579 385h.1M579 384v-6M580 385h.1"/>
<path d="M580 385h-1v-1"/>
<circle cx="288" cy="160" r=".2"/>
<circle cx="288" cy="158" r=".2"/>
<circle cx="490" cy="151" r=".2"/>
<circle cx="490" cy="149" r=".2"/>
<circle cx="572" cy="155" r=".2"/>
<circle cx="576" cy="146" r=".2"/>
<circle cx="576" cy="147" r=".2"/>
<circle cx="576" cy="153" r=".2"/>
<circle cx="576" cy="155" r=".2"/>
<circle cx="576" cy="156" r=".2"/>
<circle cx="202" cy="164" r=".2"/>
<circle cx="202" cy="162" r=".2"/>
<circle cx="202" cy="170" r=".2"/>
<circle cx="202" cy="171" r=".2"/>
<circle cx="202" cy="173" r=".2"/>
<circle cx="206" cy="171" r=".2"/>
<circle cx="288" cy="161" r=".2"/>
<circle cx="288" cy="240" r=".2"/>
<circle cx="288" cy="234" r=".2"/>
<circle cx="288" cy="232" r=".2"/>
<circle cx="291" cy="232" r=".2"/>
<circle cx="291" cy="234" r=".2"/>
<circle cx="291" cy="240" r=".2"/>
<circle cx="488" cy="231" r=".2"/>
<circle cx="488" cy="238" r=".2"/>
<circle cx="488" cy="240" r=".2"/>
<circle cx="488" cy="232" r=".2"/>
<circle cx="491" cy="238" r=".2"/>
<circle cx="491" cy="231" r=".2"/>
<circle cx="491" cy="240" r=".2"/>
<circle cx="491" cy="232" r=".2"/>
<circle cx="284" cy="258" r=".2"/>
<circle cx="288" cy="259" r=".2"/>
<circle cx="288" cy="257" r=".2"/>
<circle cx="288" cy="241" r=".2"/>
<circle cx="291" cy="241" r=".2"/>
<circle cx="491" cy="257" r=".2"/>
<circle cx="491" cy="256" r=".2"/>
<circle cx="494" cy="256" r=".2"/>
<circle cx="202" cy="262" r=".2"/>
<circle cx="202" cy="265" r=".2"/>
<circle cx="202" cy="267" r=".2"/>
<circle cx="202" cy="264" r=".2"/>
<circle cx="284" cy="271" r=".2"/>
<circle cx="288" cy="262" r=".2"/>
<circle cx="288" cy="270" r=".2"/>
<circle cx="288" cy="264" r=".2"/>
<circle cx="288" cy="265" r=".2"/>
<circle cx="288" cy="272" r=".2"/>
<circle cx="288" cy="267" r=".2"/>
<circle cx="491" cy="264" r=".2"/>
<circle cx="491" cy="265" r=".2"/>
<circle cx="491" cy="262" r=".2"/>
<circle cx="491" cy="269" r=".2"/>
<circle cx="491" cy="270" r=".2"/>
<circle cx="491" cy="261" r=".2"/>
<circle cx="494" cy="270" r=".2"/>
<circle cx="576" cy="264" r=".2"/>
<circle cx="576" cy="262" r=".2"/>
<circle cx="576" cy="265" r=".2"/>
<circle cx="576" cy="261" r=".2"/>
<circle cx="207" cy="369" r=".2"/>
<circle cx="571" cy="368" r=".2"/>
</g>
<path d="M588 163l2 1-2 1zM169 198l2-2v3zM591 350l3 1-3 2zM229 382l3 2-3 1z" fill="#000" stroke="#000" stroke-width=".55"/>
<path d="M217 437h64v9h-64zM517 434h64v8h-64z" fill="none" stroke="#f0f" stroke-width=".55"/>
<g fill="none" stroke="#000" stroke-width=".55" stroke-dasharray="5.8 1 1 1">
<path d="M322 157h-33M433 148h56M611 144h-33M145 161h55M200 181v-63M487 259h-58M199 261h-54M288 265h-88M489 263l89 114M578 263h-89l89-115-89 4M200 352v-165M182 372h-37"/>
<path d="M200 378l89-113-89-101 89-3M468 370h-39M200 395v-42M289 395v-277M489 390v-281M578 390v-281"/>
</g>
<g font-size="12.2">
<text x="181" y="425">ELEVATION VIEW AT GRID-9</text>
<text x="479" y="421">ELEVATION VIEW AT GRID-9</text>
<text x="753" y="471">STEEL FAB</text>
<text x="590" y="544">REVISIONS</text>
</g>
<g font-size="8.6">
<text x="157" y="426">1</text>
<text x="456" y="422">2</text>
<text x="151" y="436">SE203</text>
<text x="450" y="432">SE203</text>
<text x="754" y="481">ENTERPRISES, LLC</text>
<text x="841" y="566">25012</text>
<text x="844" y="580">SE203</text>
</g>
<g font-size="6.4">
<text x="536" y="554">REV#</text>
<text x="556" y="554">DWN BY</text>
<text x="610" y="554">DESCRIPTION</text>
<text x="684" y="554">DATE</text>
<text x="536" y="563">A</text>
<text x="556" y="563">SRP</text>
<text x="582" y="563">ISSUED FORAPPROVAL</text>
<text x="674" y="563">Jun 11</text>
<text x="688" y="563">2025</text>
</g>
<g font-size="6.1">
<text x="518" y="129" transform="rotate(-2 518 129)">SLOPE</text>
<text x="223" y="142" transform="rotate(-2 223 142)">SLOPE</text>
<text x="754" y="491">MISCELLANEOUS METALS FABRICATORAND ERECTORS</text>
<text x="754" y="498">623 BAUMGARDNER ROAD, LANCASTER, PA17603</text>
<text x="754" y="505">TEL. (717)464-0330</text>
<text x="819" y="505">FAX (717)464-9464</text>
<text x="754" y="513">WWW.STEELFABENTERPRISES.COM</text>
<text x="708" y="523">PROJECT OWNER : CK CAPITAL, LLC</text>
<text x="708" y="532">PROJECT DESCRIPTION : CLEVELAND BROTHERS-MILESBURG</text>
<text x="708" y="541">PROJECTADDRESS : 1025N. EAGLE VALLEY ROAD, HOWARD, PA16841</text>
<text x="708" y="552">CONTRACTOR : KINSLEY CONSTRUCTION, INC.</text>
<text x="708" y="561">DRAWN BY : BAS</text>
<text x="776" y="561">DATE : 05-20-25</text>
<text x="820" y="561">PROJ.</text>
<text x="820" y="569">NO. :</text>
<text x="879" y="566">REV #</text>
<text x="708" y="576">CHECKED BY : SRP</text>
<text x="776" y="576">DATE : 05-20-25</text>
<text x="820" y="576">DWG</text>
<text x="886" y="577">A</text>
<text x="820" y="583">NO. :</text>
<text x="708" y="590">DWG DESCRIPTION : ELEVATION VIEW</text>
</g>
<g font-size="5.5">
<text x="531" y="112">15-2</text>
<text x="241" y="129">15-3</text>
<text x="567" y="137" transform="rotate(-52 567 137)">1-6</text>
<text x="544" y="143" transform="rotate(-2 544 143)">W16x26</text>
<text x="588" y="143">T.O.STEEL</text>
<text x="438" y="147">T.O.STEEL</text>
<text x="497" y="145" transform="rotate(-2 497 145)">MARKPERPLAN</text>
<text x="535" y="145" transform="rotate(-92 535 145)">7</text>
<text x="586" y="150">(EL:38-8</text>
<text x="606" y="150">)</text>
<text x="205" y="150" transform="rotate(48 205 150)">1-6</text>
<text x="266" y="156" transform="rotate(-2 266 156)">W16x26</text>
<text x="299" y="156">T.O.STEEL</text>
<text x="438" y="153">(EL:38-0</text>
<text x="458" y="153">)</text>
<text x="152" y="159">T.O.STEEL</text>
<text x="219" y="158" transform="rotate(-2 219 158)">MARKPERPLAN</text>
<text x="258" y="156" transform="rotate(-92 258 156)">7</text>
<text x="536" y="161" transform="rotate(-92 536 161)">7</text>
<text x="558" y="156" transform="rotate(-92 558 156)">2</text>
<text x="152" y="166">(EL:36-1</text>
<text x="170" y="166">)</text>
<text x="296" y="162">(EL:36-9</text>
<text x="317" y="162">)</text>
<text x="219" y="171" transform="rotate(-92 219 171)">2</text>
<text x="259" y="173" transform="rotate(-92 259 173)">7</text>
<text x="199" y="182" transform="rotate(48 199 182)">TYP</text>
<text x="206" y="181" transform="rotate(48 206 181)">6</text>
<text x="227" y="181">&quot; THK GUSSET PL.</text>
<text x="484" y="186" transform="rotate(-90 484 186)">W14x61</text>
<text x="210" y="187" transform="rotate(48 210 187)">HS 6x6x</text>
<text x="557" y="187" transform="rotate(-52 557 187)">HS 6x6x</text>
<text x="533" y="200" transform="rotate(38 533 200)">3</text>
<text x="537" y="204" transform="rotate(38 537 204)">3</text>
<text x="586" y="198" transform="rotate(-90 586 198)">W14x38</text>
<text x="242" y="206" transform="rotate(-42 242 206)">6</text>
<text x="526" y="207" transform="rotate(38 526 207)">6</text>
<text x="197" y="215" transform="rotate(-90 197 215)">W14x38</text>
<text x="248" y="215" transform="rotate(-42 248 215)">3</text>
<text x="299" y="211" transform="rotate(-90 299 211)">W14x61</text>
<text x="462" y="210" transform="rotate(-90 462 210)">19-0</text>
<text x="550" y="213">12</text>
<text x="177" y="218" transform="rotate(-90 177 218)">17-1</text>
<text x="221" y="221">12</text>
<text x="243" y="219" transform="rotate(-42 243 219)">3</text>
<text x="306" y="224">&quot; THK GUSSET PL.</text>
<text x="539" y="223">9</text>
<text x="224" y="231">10</text>
<text x="427" y="228">&quot; THK GUSSET PL.</text>
<text x="520" y="234" transform="rotate(-52 520 234)">3</text>
<text x="258" y="243" transform="rotate(48 258 243)">06D10</text>
<text x="297" y="246" transform="rotate(48 297 246)">1-5</text>
<text x="512" y="245" transform="rotate(-52 512 245)">06D10</text>
<text x="267" y="253" transform="rotate(48 267 253)">2</text>
<text x="434" y="258">T.O.STEEL</text>
<text x="468" y="256" transform="rotate(-52 468 256)">1-5</text>
<text x="508" y="258" transform="rotate(-90 508 258)">1</text>
<text x="514" y="257">MARK PER PLAN</text>
<text x="149" y="259">T.O.STEEL</text>
<text x="207" y="259">MARK PER PLAN</text>
<text x="248" y="260" transform="rotate(-90 248 260)">7</text>
<text x="269" y="259" transform="rotate(-90 269 259)">2</text>
<text x="568" y="259" transform="rotate(-90 568 259)">7</text>
<text x="149" y="266">(EL:19-0)</text>
<text x="434" y="264">(EL:19-0)</text>
<text x="214" y="274">W16x26</text>
<text x="248" y="275" transform="rotate(-90 248 275)">7</text>
<text x="301" y="272" transform="rotate(-52 301 272)">1-5</text>
<text x="517" y="273">W16x26</text>
<text x="541" y="272">(EL: 19-0)</text>
<text x="568" y="274" transform="rotate(-90 568 274)">7</text>
<text x="270" y="278" transform="rotate(-90 270 278)">1</text>
<text x="511" y="277" transform="rotate(-90 511 277)">1</text>
<text x="476" y="287" transform="rotate(52 476 287)">1-5</text>
<text x="518" y="285">&quot; THK GUSSET PL.</text>
<text x="503" y="291" transform="rotate(52 503 291)">HS 6x6x</text>
<text x="177" y="312" transform="rotate(-90 177 312)">19-0</text>
<text x="267" y="307" transform="rotate(-52 267 307)">HS 6x6x</text>
<text x="462" y="310" transform="rotate(-90 462 310)">19-0</text>
<text x="246" y="313" transform="rotate(38 246 313)">6</text>
<text x="531" y="312" transform="rotate(-38 531 312)">6</text>
<text x="239" y="322" transform="rotate(38 239 322)">3</text>
<text x="509" y="322">12</text>
<text x="537" y="321" transform="rotate(-38 537 321)">3</text>
<text x="244" y="326" transform="rotate(38 244 326)">3</text>
<text x="532" y="325" transform="rotate(-38 532 325)">3</text>
<text x="260" y="333">12</text>
<text x="518" y="332">9</text>
<text x="586" y="333" transform="rotate(-90 586 333)">MARK PER PLAN</text>
<text x="197" y="345" transform="rotate(-90 197 345)">MARK PER PLAN</text>
<text x="249" y="343">9</text>
<text x="543" y="345" transform="rotate(52 543 345)">06D10</text>
<text x="298" y="348" transform="rotate(-90 298 348)">MARK PER PLAN</text>
<text x="204" y="356" transform="rotate(-52 204 356)">6</text>
<text x="212" y="358" transform="rotate(-52 212 358)">06D10</text>
<text x="484" y="354" transform="rotate(-90 484 354)">MARK PER PLAN</text>
<text x="551" y="355" transform="rotate(52 551 355)">1</text>
<text x="205" y="364" transform="rotate(-52 205 364)">TYP</text>
<text x="231" y="360">&quot; THK GUSSET PL.</text>
<text x="148" y="370">FIRST FLOOR</text>
<text x="187" y="367" transform="rotate(-52 187 367)">1-1</text>
<text x="226" y="367" transform="rotate(-90 226 367)">1</text>
<text x="231" y="370" transform="rotate(-90 231 370)">CLR.</text>
<text x="432" y="368">FIRST FLOOR</text>
<text x="544" y="366" transform="rotate(-90 544 366)">1</text>
<text x="549" y="366" transform="rotate(-90 549 366)">CLR</text>
<text x="148" y="376">(EL:0'-0&quot;)</text>
<text x="226" y="377" transform="rotate(-90 226 377)">1-3</text>
<text x="432" y="375">(EL:0'-0&quot;)</text>
<text x="544" y="383" transform="rotate(-90 544 383)">1-3</text>
<text x="564" y="390" transform="rotate(52 564 390)">1-1</text>
<text x="536" y="432">(REF: 4/S201)</text>
<text x="236" y="435">(REF: 4/S201)</text>
<text x="731" y="438">THE INFORMATION NOTED HEREON THIS DRAWING IS THE</text>
<text x="218" y="443">OTHER NOT SHOWN FOR CLARITY</text>
<text x="518" y="440">OTHER NOT SHOWN FOR CLARITY</text>
<text x="731" y="444">PROPERTY OF STEEL FAB ENTERPRISES, INC.AND SHALL</text>
<text x="731" y="451">NOTED BE USED WITHOUT WRITTEN CONSENT.</text>
</g>
<g font-size="5.3">
<text x="606" y="169">5</text>
<text x="614" y="170">TYP @</text>
<text x="606" y="176">5</text>
<text x="614" y="175">BOTH ENDS</text>
<text x="129" y="203">TYP @</text>
<text x="166" y="202">5</text>
<text x="119" y="209">BOTH ENDS</text>
<text x="166" y="209">5</text>
<text x="610" y="356">5</text>
<text x="618" y="357">TYP @</text>
<text x="610" y="363">5</text>
<text x="618" y="362">BOTH ENDS</text>
<text x="247" y="388">5</text>
<text x="255" y="389">TYP @</text>
<text x="247" y="395">5</text>
<text x="255" y="395">BOTH ENDS</text>
</g>
<g font-size="4.9">
<text x="488" y="106">B</text>
<text x="575" y="106">A.5</text>
<text x="197" y="115">D.8</text>
<text x="288" y="115">D</text>
<text x="305" y="293">&quot; THK GUSSET PL.</text>
<text x="590" y="342">&quot; THK GUSSET PL.</text>
</g>
<g font-size="4.7">
<text x="572" y="131" transform="rotate(-52 572 131)">8</text>
<text x="569" y="132" transform="rotate(-52 569 132)">3/</text>
<text x="534" y="143" transform="rotate(-92 534 143)">7/</text>
<text x="535" y="141" transform="rotate(-92 535 141)">8</text>
<text x="600" y="149">3/</text>
<text x="209" y="154" transform="rotate(48 209 154)">1/</text>
<text x="257" y="154" transform="rotate(-92 257 154)">7/</text>
<text x="259" y="152" transform="rotate(-92 259 152)">8</text>
<text x="452" y="152">9/</text>
<text x="455" y="154">16</text>
<text x="536" y="156" transform="rotate(-92 536 156)">8</text>
<text x="602" y="150">16</text>
<text x="210" y="157" transform="rotate(48 210 157)">4</text>
<text x="311" y="161">5/</text>
<text x="534" y="159" transform="rotate(-92 534 159)">7/</text>
<text x="166" y="165">5/</text>
<text x="168" y="166">8</text>
<text x="313" y="163">16</text>
<text x="258" y="171" transform="rotate(-92 258 171)">7/</text>
<text x="259" y="168" transform="rotate(-92 259 168)">8</text>
<text x="569" y="173" transform="rotate(-52 569 173)">4</text>
<text x="223" y="180">1/</text>
<text x="566" y="174" transform="rotate(-52 566 174)">1/</text>
<text x="226" y="181">2</text>
<text x="221" y="198" transform="rotate(48 221 198)">1/</text>
<text x="222" y="201" transform="rotate(48 222 201)">4</text>
<text x="460" y="203" transform="rotate(-90 460 203)">9/</text>
<text x="462" y="200" transform="rotate(-90 462 200)">16</text>
<text x="177" y="208" transform="rotate(-90 177 208)">8</text>
<text x="176" y="210" transform="rotate(-90 176 210)">5/</text>
<text x="231" y="215" transform="rotate(48 231 215)">41.67</text>
<text x="540" y="214" transform="rotate(-52 540 214)">37.62</text>
<text x="542" y="222">1/</text>
<text x="302" y="223">3/</text>
<text x="305" y="225">8</text>
<text x="422" y="227">3/</text>
<text x="545" y="223">4</text>
<text x="229" y="230">11/</text>
<text x="234" y="231">16</text>
<text x="425" y="229">8</text>
<text x="302" y="249" transform="rotate(48 302 249)">15/</text>
<text x="470" y="251" transform="rotate(-52 470 251)">3/</text>
<text x="473" y="250" transform="rotate(-52 473 250)">8</text>
<text x="247" y="258" transform="rotate(-90 247 258)">7/</text>
<text x="248" y="255" transform="rotate(-90 248 255)">8</text>
<text x="303" y="253" transform="rotate(48 303 253)">16</text>
<text x="507" y="256" transform="rotate(-90 507 256)">3/</text>
<text x="508" y="253" transform="rotate(-90 508 253)">4</text>
<text x="566" y="257" transform="rotate(-90 566 257)">7/</text>
<text x="568" y="254" transform="rotate(-90 568 254)">8</text>
<text x="303" y="267" transform="rotate(-52 303 267)">5/</text>
<text x="306" y="266" transform="rotate(-52 306 266)">16</text>
<text x="568" y="269" transform="rotate(-90 568 269)">8</text>
<text x="247" y="273" transform="rotate(-90 247 273)">7/</text>
<text x="248" y="271" transform="rotate(-90 248 271)">8</text>
<text x="269" y="276" transform="rotate(-90 269 276)">9/</text>
<text x="271" y="273" transform="rotate(-90 271 273)">16</text>
<text x="510" y="275" transform="rotate(-90 510 275)">7/</text>
<text x="512" y="272" transform="rotate(-90 512 272)">16</text>
<text x="566" y="272" transform="rotate(-90 566 272)">7/</text>
<text x="514" y="284">1/</text>
<text x="516" y="285">2</text>
<text x="279" y="293" transform="rotate(-52 279 293)">4</text>
<text x="481" y="290" transform="rotate(52 481 290)">1/</text>
<text x="481" y="293" transform="rotate(52 481 293)">8</text>
<text x="276" y="294" transform="rotate(-52 276 294)">1/</text>
<text x="513" y="303" transform="rotate(52 513 303)">1/</text>
<text x="514" y="306" transform="rotate(52 514 306)">4</text>
<text x="518" y="316" transform="rotate(52 518 316)">37.92</text>
<text x="250" y="335" transform="rotate(-52 250 335)">38.07</text>
<text x="520" y="331">3/</text>
<text x="523" y="333">8</text>
<text x="251" y="342">3/</text>
<text x="255" y="344">8</text>
<text x="193" y="359" transform="rotate(-52 193 359)">4</text>
<text x="226" y="359">1/</text>
<text x="190" y="360" transform="rotate(-52 190 360)">3/</text>
<text x="229" y="360">2</text>
<text x="569" y="395" transform="rotate(52 569 395)">3/</text>
<text x="570" y="398" transform="rotate(52 570 398)">4</text>
</g>
<g font-size="4.5">
<text x="593" y="167">1/</text>
<text x="596" y="169">4</text>
<text x="593" y="174">1/</text>
<text x="596" y="176">4</text>
<text x="153" y="201">1/</text>
<text x="156" y="203">4</text>
<text x="153" y="208">1/</text>
<text x="156" y="210">4</text>
<text x="597" y="354">1/</text>
<text x="600" y="356">4</text>
<text x="597" y="361">1/</text>
<text x="600" y="363">4</text>
<text x="234" y="387">1/</text>
<text x="237" y="389">4</text>
<text x="234" y="394">1/</text>
<text x="237" y="396">4</text>
</g>
<g font-size="4.2">
<text x="301" y="291">1/</text>
<text x="304" y="293">2</text>
<text x="586" y="341">1/</text>
<text x="589" y="343">2</text>
</g>
</svg>
